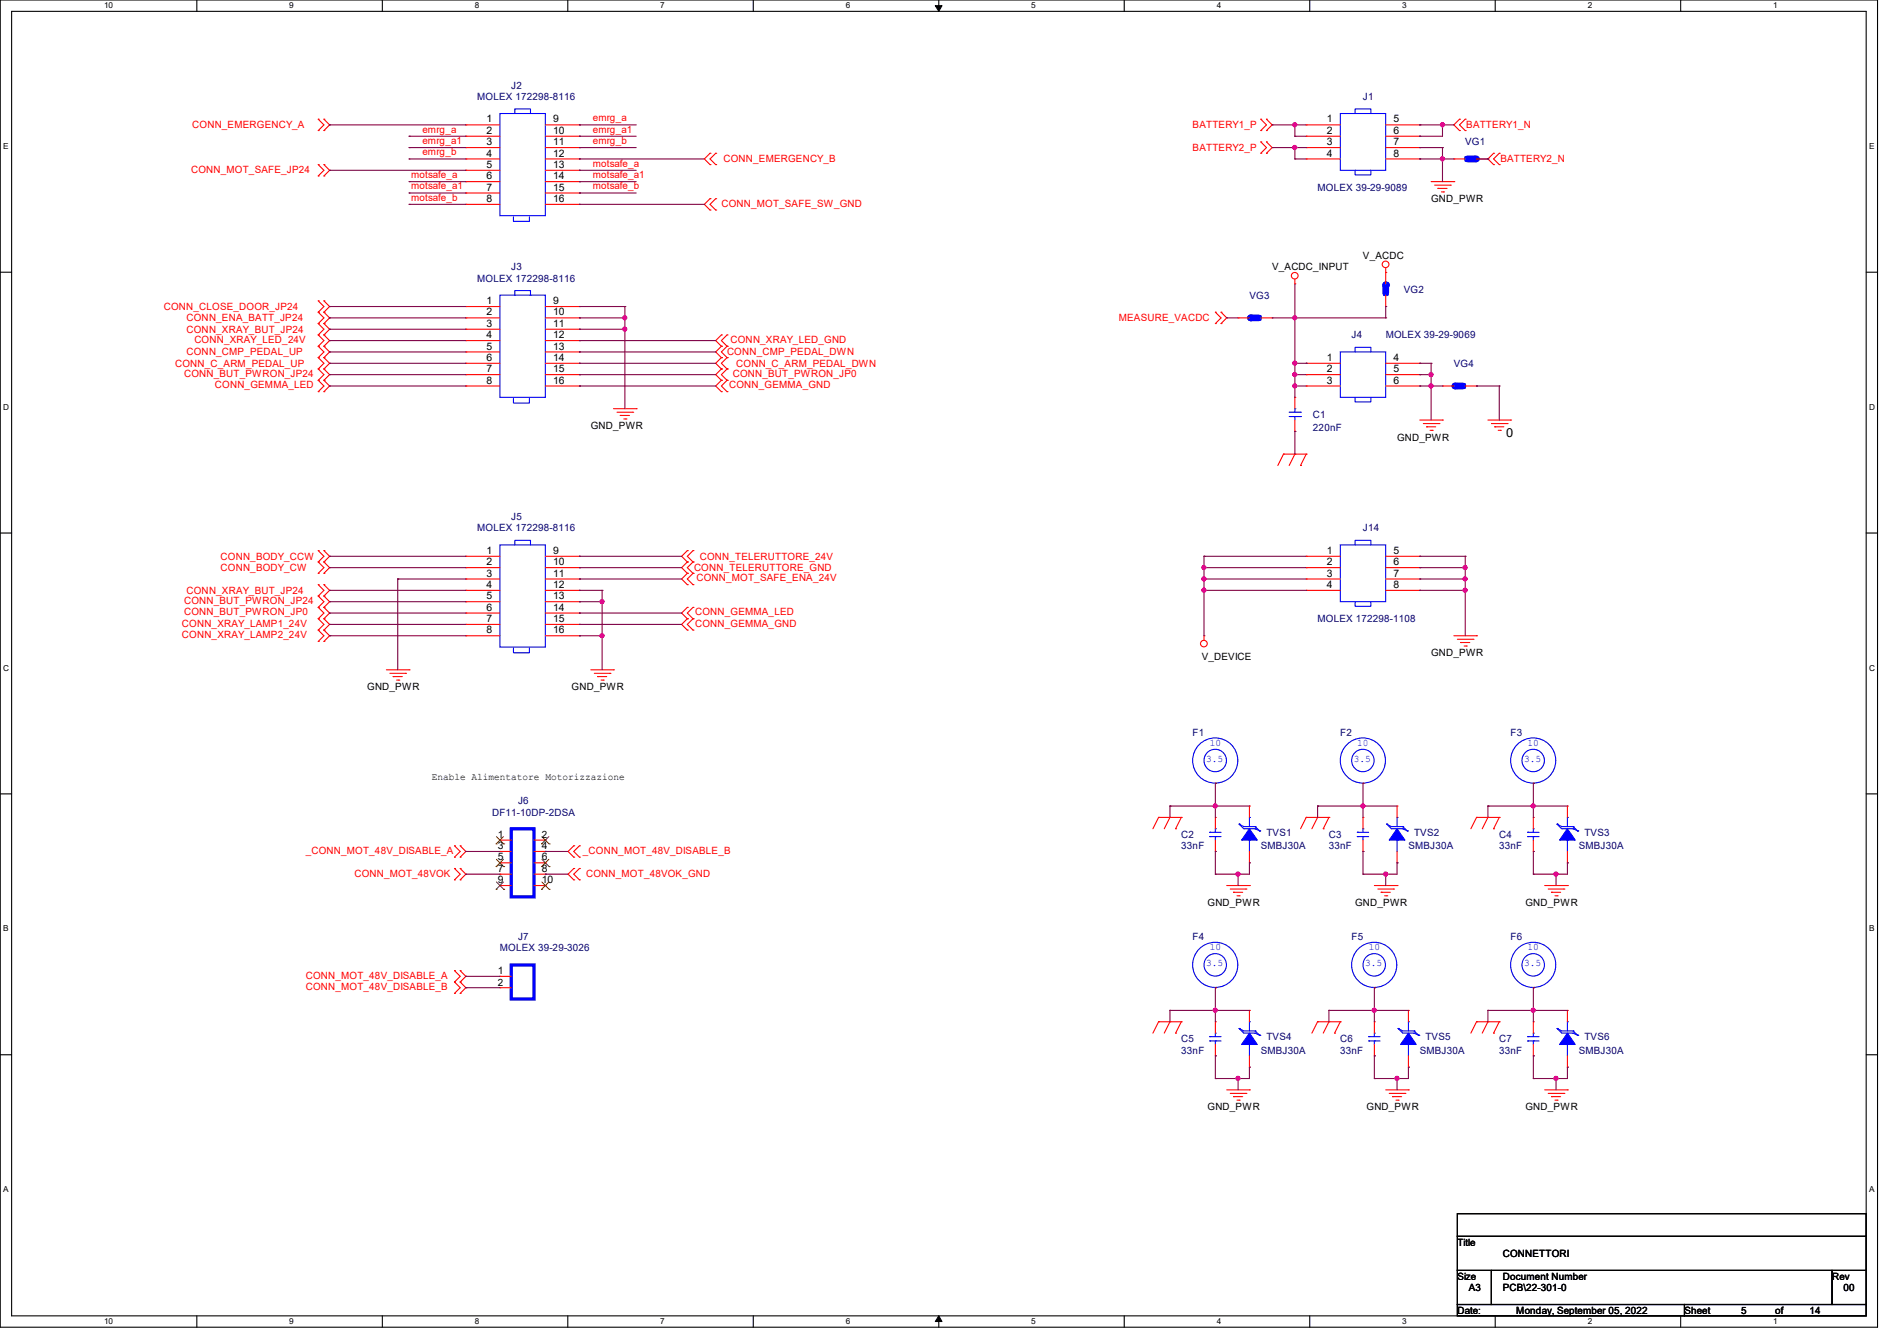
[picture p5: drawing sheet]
<svg xmlns="http://www.w3.org/2000/svg" width="297mm" height="210mm" viewBox="0 0 297 210" stroke-linecap="round" stroke-linejoin="round" font-family="sans-serif">
<path d="M0 0h294v207.9h-294zM1.8 1.8h290.4v204.3h-290.4z" fill="none" stroke="#000" stroke-width=".17"/>
<g fill="#fff">
<path d="M16.3 .2h1.4v1.4h-1.4z"/>
<path d="M16.3 206.2h1.4v1.4h-1.4z"/>
</g>
<path d="M30.8 0v1.8M30.8 206.1v1.8" fill="none" stroke="#000" stroke-width=".17"/>
<g fill="#fff">
<path d="M45.3 .2h.7v1.4h-.7z"/>
<path d="M45.3 206.2h.7v1.4h-.7z"/>
</g>
<path d="M59.9 0v1.8M59.9 206.1v1.8" fill="none" stroke="#000" stroke-width=".17"/>
<g fill="#fff">
<path d="M74.3 .2h.7v1.4h-.7z"/>
<path d="M74.3 206.2h.7v1.4h-.7z"/>
</g>
<path d="M88.9 0v1.8M88.9 206.1v1.8" fill="none" stroke="#000" stroke-width=".17"/>
<g fill="#fff">
<path d="M103.4 .2h.7v1.4h-.7z"/>
<path d="M103.4 206.2h.7v1.4h-.7z"/>
</g>
<path d="M117.9 0v1.8M117.9 206.1v1.8" fill="none" stroke="#000" stroke-width=".17"/>
<g fill="#fff">
<path d="M132.4 .2h.7v1.4h-.7z"/>
<path d="M132.4 206.2h.7v1.4h-.7z"/>
</g>
<path d="M147 0v1.8M147 206.1v1.8" fill="none" stroke="#000" stroke-width=".17"/>
<path d="M146.4 .9h1.1l-.5 .9zM147 206.1l.5 .9h-1.1z" fill="#000" stroke="#000" stroke-width=".16"/>
<g fill="#fff">
<path d="M161.5 .2h.6v1.4h-.6z"/>
<path d="M161.5 206.2h.6v1.4h-.6z"/>
</g>
<path d="M176 0v1.8M176 206.1v1.8" fill="none" stroke="#000" stroke-width=".17"/>
<g fill="#fff">
<path d="M190.5 .2h.7v1.4h-.7z"/>
<path d="M190.5 206.2h.7v1.4h-.7z"/>
</g>
<path d="M205.1 0v1.8M205.1 206.1v1.8" fill="none" stroke="#000" stroke-width=".17"/>
<g fill="#fff">
<path d="M219.5 .2h.7v1.4h-.7z"/>
<path d="M219.5 206.2h.7v1.4h-.7z"/>
</g>
<path d="M234.1 0v1.8M234.1 206.1v1.8" fill="none" stroke="#000" stroke-width=".17"/>
<g fill="#fff">
<path d="M248.6 .2h.7v1.4h-.7z"/>
<path d="M248.6 206.2h.7v1.4h-.7z"/>
</g>
<path d="M263.1 0v1.8M263.1 206.1v1.8" fill="none" stroke="#000" stroke-width=".17"/>
<g fill="#fff">
<path d="M277.6 .2h.7v1.4h-.7z"/>
<path d="M277.6 206.2h.7v1.4h-.7z"/>
<path d="M.5 22.2h.8v1.4h-.8z"/>
<path d="M292.7 22.2h.8v1.4h-.8z"/>
<path d="M.5 63h.9v1.4h-.9z"/>
<path d="M292.7 63h.8v1.4h-.8z"/>
</g>
<path d="M0 42.6h1.8M292.2 42.6h1.8" fill="none" stroke="#000" stroke-width=".17"/>
<g fill="#fff">
<path d="M.5 103.9h.9v1.4h-.9z"/>
<path d="M292.7 103.9h.8v1.4h-.8z"/>
</g>
<path d="M0 83.5h1.8M292.2 83.5h1.8" fill="none" stroke="#000" stroke-width=".17"/>
<g fill="#fff">
<path d="M.5 144.7h.8v1.4h-.8z"/>
<path d="M292.7 144.7h.8v1.4h-.8z"/>
</g>
<path d="M0 124.3h1.8M292.2 124.3h1.8" fill="none" stroke="#000" stroke-width=".17"/>
<g fill="#fff">
<path d="M.5 185.6h.8v1.4h-.8z"/>
<path d="M292.7 185.6h.8v1.4h-.8z"/>
</g>
<path d="M0 165.2h1.8M292.2 165.2h1.8M228.2 190.1h64v3.5h-64zM228.2 193.6h64v5.4h-64zM228.2 199h5.3v5.3h-5.3zM233.5 199h53.4v5.3h-53.4zM286.9 199h5.3v5.3h-5.3zM228.2 204.3h35.5v1.8h-35.5zM263.7 204.3h28.5v1.8h-28.5z" fill="none" stroke="#000" stroke-width=".17"/>
<g fill="none" stroke="#f00" stroke-width=".17">
<path d="M49.8 18.7h.1M49.8 18.7l.9 .9-.9 .8M50.7 18.7h.1M50.7 18.7l.9 .9-.9 .8M197.4 18.7h.1M197.4 18.7l.9 .9-.9 .8M198.3 18.7h.1M198.3 18.7l.9 .9-.9 .8M228.5 18.7h.1M228.5 18.7l-.9 .9 .9 .8M229.4 18.7h.1M229.4 18.7l-.9 .9 .9 .8"/>
<path d="M49.8 20.4h.1M49.8 25.8h.1M49.8 27.6h.1M49.8 25.8l.9 .9-.9 .9M50.7 20.4h.1M50.7 27.6h.1M50.7 25.8h.1M50.7 25.8l.9 .9-.9 .9M111.2 24h.1M111.2 25.8h.1M111.2 32.9h.1M111.2 31.1h.1"/>
<path d="M111.2 24l-.9 .9 .9 .9M111.2 31.1l-.9 .9 .9 .9M112.1 25.8h.1M112.1 24h.1M112.1 31.1h.1M112.1 32.9h.1M112.1 24l-.9 .9 .9 .9M112.1 31.1l-.9 .9 .9 .9M197.4 20.4h.1M197.4 24h.1M197.4 22.2h.1M197.4 22.2l.9 .9-.9 .9"/>
<path d="M198.3 20.4h.1M198.3 22.2h.1M198.3 24h.1M198.3 22.2l.9 .9-.9 .9M224.1 28.4h3.5M224.6 29h2.5M225.1 29.5h.1M225.1 29.5h1.5M225.7 30.1h.3M226 30.1h.1M227.1 29h.1M227.6 28.4h.1"/>
<path d="M228.5 20.4h.1M229.4 20.4h.1M233.8 24h.1M233.8 25.8h.1M233.8 24l-.8 .9 .8 .9M234.7 25.8h.1M234.7 24h.1M234.7 24l-.9 .9 .9 .9M49.8 52.5h.1M49.8 54.2h.1M49.8 48.9h.1M49.8 47.1h.1"/>
<path d="M49.8 50.7h.1M49.8 56h.1M49.8 57.8h.1M49.8 59.6h.1M49.8 52.5l.9 .8-.9 .9M49.8 47.1l.9 .9-.9 .9M49.8 48.9l.9 .9-.9 .9M49.8 50.7l.9 .9-.9 .9M49.8 54.2l.9 .9-.9 .9M49.8 56l.9 .9-.9 .9M49.8 57.8l.9 .9-.9 .9M49.8 59.6l.9 .9-.9 .8"/>
<path d="M50.7 54.2h.1M50.7 52.5h.1M50.7 47.1h.1M50.7 48.9h.1M50.7 50.7h.1M50.7 56h.1M50.7 57.8h.1M50.7 59.6h.1M50.7 52.5l.9 .8-.9 .9M50.7 47.1l.9 .9-.9 .9M50.7 48.9l.9 .9-.9 .9M50.7 50.7l.9 .9-.9 .9"/>
<path d="M50.7 54.2l.9 .9-.9 .9M50.7 56l.9 .9-.9 .9M50.7 57.8l.9 .9-.9 .9M50.7 59.6l.9 .9-.9 .8M72.9 48h.1M72.9 51.6h.1M72.9 55.1h.1M72.9 58.7h.1M72.9 49.8h.1M72.9 53.3h.1M72.9 56.9h.1M72.9 48h5.4"/>
<path d="M72.9 51.6h5.4M72.9 55.1h5.4M72.9 58.7h5.4M72.9 49.8h5.4M72.9 53.3h5.4M72.9 56.9h5.4M85.4 48h5.3M85.4 51.6h5.3M85.4 55.1h5.3M85.4 58.7h5.3M85.4 49.8h5.3M85.4 53.3h5.3"/>
<path d="M85.4 56.9h5.3M90.7 48h.1M90.7 51.6h.1M90.7 55.1h.1M90.7 58.7h.1M90.7 49.8h.1M90.7 53.3h.1M90.7 56.9h.1M112.9 54.2h.1M112.9 52.5h.1M112.9 56h.1M112.9 57.8h.1"/>
<path d="M112.9 59.6h.1M112.9 52.5l-.8 .8 .8 .9M112.9 54.2l-.8 .9 .8 .9M112.9 56l-.8 .9 .8 .9M112.9 57.8l-.8 .9 .8 .9M112.9 59.6l-.8 .9 .8 .8M113.8 52.5h.1M113.8 54.2h.1M113.8 56h.1M113.8 57.8h.1M113.8 59.6h.1M113.8 52.5l-.9 .8 .9 .9"/>
<path d="M113.8 54.2l-.9 .9 .9 .9M113.8 56l-.9 .9 .9 .9M113.8 57.8l-.9 .9 .9 .9M113.8 59.6l-.9 .9 .9 .8M190.3 50.7h.1M190.3 48.9h.1M190.3 48.9l.9 .9-.9 .9M191.2 48.9h.1M191.2 50.7h.1M191.2 48.9l.9 .9-.9 .9M202.7 44.4h.1M202.7 43.7v.7"/>
<path d="M217 42.7h.1M217 42v.7M49.8 61.3h.1M50.7 61.3h.1M72.9 60.5h.1M72.9 60.5h5.4M85.4 60.5h5.3M90.7 60.5h.1M96.1 64h3.5M96.6 64.6h2.5M97.1 65.1h.1M97.1 65.1h1.5"/>
<path d="M97.7 65.6h.3M98 65.6h.1M99.1 64.6h.1M99.6 64h.1M112.9 61.3h.1M113.8 61.3h.1M201 71.1h.1M201 71.1l-.9 1.8M201 71.1h3.5M202.7 71.1h.1M202.7 71.1l-.9 1.8M203.6 72.9h.1"/>
<path d="M204.5 71.1h.1M204.5 71.1l-.9 1.8M222.3 65.8h3.5M222.8 66.3h2.5M223.4 66.8h.1M223.4 66.8h1.4M223.9 67.4h.3M224.2 67.4h.1M225.3 66.3h.1M225.8 65.8h.1M233 65.8h3.5M233.5 66.3h2.5"/>
<path d="M234 66.8h.1M234 66.8h1.5M234.6 67.4h.3M234.9 67.4h.1M236 66.3h.1M236.5 65.8h.1M49.8 96.9h.1M49.8 98.7h.1M49.8 93.3h.1M49.8 91.6h.1M49.8 95.1h.1M49.8 88h.1"/>
<path d="M49.8 86.2h.1M49.8 89.8h.1M49.8 96.9l.9 .9-.9 .9M49.8 98.7l.9 .9-.9 .9M49.8 91.6l.9 .9-.9 .8M49.8 93.3l.9 .9-.9 .9M49.8 86.2l.9 .9-.9 .9M49.8 88l.9 .9-.9 .9M49.8 95.1l.9 .9-.9 .9M50.7 98.7h.1M50.7 96.9h.1M50.7 91.6h.1"/>
<path d="M50.7 93.3h.1M50.7 95.1h.1M50.7 86.2h.1M50.7 88h.1M50.7 89.8h.1M50.7 96.9l.9 .9-.9 .9M50.7 98.7l.9 .9-.9 .9M50.7 91.6l.9 .9-.9 .8M50.7 93.3l.9 .9-.9 .9M50.7 86.2l.9 .9-.9 .9M50.7 88l.9 .9-.9 .9M50.7 95.1l.9 .9-.9 .9"/>
<path d="M72.9 87.1h.1M72.9 90.7h.1M72.9 94.2h.1M72.9 97.8h.1M72.9 88.9h.1M72.9 92.5h.1M72.9 96h.1M72.9 99.6h.1M72.9 99.6h5.4M72.9 87.1h5.4M72.9 90.7h5.4M72.9 94.2h5.4"/>
<path d="M72.9 97.8h5.4M72.9 88.9h5.4M72.9 92.5h5.4M72.9 96h5.4M85.4 99.6h5.3M85.4 87.1h5.3M85.4 90.7h5.3M85.4 94.2h5.3M85.4 97.8h5.3M85.4 88.9h5.3M85.4 92.5h5.3M85.4 96h5.3"/>
<path d="M90.7 87.1h.1M90.7 90.7h.1M90.7 94.2h.1M90.7 97.8h.1M90.7 88.9h.1M90.7 92.5h.1M90.7 96h.1M90.7 99.6h.1M107.6 86.2h.1M107.6 88h.1M107.6 89.8h.1M107.6 96.9h.1"/>
<path d="M107.6 95.1h.1M107.6 98.7h.1M107.6 91.6h.1M107.6 86.2l-.9 .9 .9 .9M107.6 88l-.9 .9 .9 .9M107.6 95.1l-.9 .9 .9 .9M107.6 96.9l-.9 .9 .9 .9M107.6 89.8l-.9 .9 .9 .9M108.5 88h.1M108.5 86.2h.1M108.5 89.8h.1M108.5 95.1h.1"/>
<path d="M108.5 96.9h.1M108.5 98.7h.1M108.5 91.6h.1M108.5 86.2l-.9 .9 .9 .9M108.5 88l-.9 .9 .9 .9M108.5 95.1l-.9 .9 .9 .9M108.5 96.9l-.9 .9 .9 .9M108.5 89.8l-.9 .9 .9 .9M188.5 99.6h.1M188.5 99.6v.7M227.6 99.6h3.6M231.2 99.6h.1"/>
<path d="M49.8 100.5h.1M50.7 100.5h.1M60.5 104.9h3.6M61 105.5h2.5M61.6 106h.1M61.6 106h1.4M62.1 106.5h.3M62.4 106.5h.1M63.5 105.5h.1M64.1 104.9h.1M92.5 104.9h3.6M93 105.5h2.5"/>
<path d="M93.6 106h.1M93.6 106h1.4M94.1 106.5h.3M94.4 106.5h.1M95.5 105.5h.1M96.1 104.9h.1M228.2 100.1h2.4M228.7 100.6h.1M228.7 100.6h1.4M229.2 101.2h.4M229.6 101.2h.1M230.6 100.1h.1"/>
<path d="M71.2 132.5h.1M71.2 134.2h.1M71.2 136h.1M71.2 137.8h.1M71.2 132.5l.9 .8-.9 .9M71.2 136l.9 .9-.9 .9M72.1 134.2h.1M72.1 132.5h.1M72.1 137.8h.1M72.1 136h.1M72.1 132.5l.8 .8-.8 .9M72.1 136l.8 .9-.8 .9"/>
<path d="M78.3 131.6h.1M78.3 133.3h.1M78.3 135.1h.1M78.3 136.9h.1M78.3 138.7h.1M78.3 138.7h1.8M78.3 131.6h1.8M78.3 133.3h1.8M78.3 135.1h1.8M78.3 136.9h1.8M83.6 138.7h1.8M83.6 131.6h1.8"/>
<path d="M83.6 133.3h1.8M83.6 135.1h1.8M83.6 136.9h1.8M85.4 131.6h.1M85.4 133.3h.1M85.4 135.1h.1M85.4 136.9h.1M85.4 138.7h.1M89.8 134.2h.1M89.8 132.5h.1M89.8 137.8h.1M89.8 136h.1"/>
<path d="M89.8 132.5l-.9 .8 .9 .9M89.8 136l-.9 .9 .9 .9M90.7 132.5h.1M90.7 134.2h.1M90.7 136h.1M90.7 137.8h.1M90.7 132.5l-.9 .8 .9 .9M90.7 136l-.9 .9 .9 .9M181.4 128h.1M181.4 128l-.9 1.8M181.4 128h3.6M183.2 128h.1"/>
<path d="M183.2 128l-.9 1.8M184.1 129.8h.1M185 128h.1M185 128l-.9 1.8M192.1 138.7h3.5M192.6 139.2h2.5M193.1 139.7h.1M193.1 139.7h1.5M195.1 139.2h.1M195.6 138.7h.1M204.5 128h.1M204.5 128h3.6"/>
<path d="M204.5 128l-.9 1.8M206.3 128h.1M206.3 128l-.9 1.8M207.2 129.8h.1M208.1 128h.1M208.1 128l-.9 1.8M213.4 122.7h.1M213.4 133.3h.1M213.4 128h.1M213.4 128v1.8M213.4 131.6v1.7M215.2 138.7h3.5"/>
<path d="M215.7 139.2h2.5M216.2 139.7h.1M216.2 139.7h1.5M218.2 139.2h.1M218.7 138.7h.1M231.2 128h.1M231.2 128h3.5M231.2 128l-.9 1.8M233 128h.1M233 128l-.9 1.8M233.8 129.8h.1M234.7 128h.1"/>
<path d="M234.7 128l-.9 1.8M240.1 133.3h.1M240.1 128h.1M240.1 128v1.8M240.1 131.6v1.7M241.9 138.7h3.5M242.4 139.2h2.5M242.9 139.7h.1M242.9 139.7h1.4M244.9 139.2h.1M245.4 138.7h.1M71.2 152h.1"/>
<path d="M71.2 153.8h.1M71.2 155.6h.1M71.2 153.8l.9 .9-.9 .9M71.2 152l.9 .9-.9 .9M72.1 153.8h.1M72.1 152h.1M72.1 155.6h.1M72.1 152l.8 .9-.8 .9M72.1 153.8l.8 .9-.8 .9M78.3 152.9h.1M78.3 154.7h.1M78.3 152.9h1.8"/>
<path d="M78.3 154.7h1.8M193.7 140.3h.3M194 140.3h.1M216.8 140.3h.3M217.1 140.3h.1M243.5 140.3h.3M243.8 140.3h.1M181.4 160h.1M181.4 160l-.9 1.8M181.4 160h3.6M183.2 160h.1M183.2 160l-.9 1.8"/>
<path d="M184.1 161.8h.1M185 160h.1M185 160l-.9 1.8M192.1 170.7h3.5M192.6 171.2h2.5M193.1 171.7h.1M193.1 171.7h1.5M193.7 172.3h.3M194 172.3h.1M195.1 171.2h.1M195.6 170.7h.1M206.3 160h.1"/>
<path d="M206.3 160h3.5M206.3 160l-.9 1.8M208.1 160h.1M208.1 160l-.9 1.8M209 161.8h.1M209.8 160h.1M209.8 160l-.8 1.8M217 170.7h3.5M217.5 171.2h2.5M218 171.7h.1M218 171.7h1.5M218.6 172.3h.3"/>
<path d="M218.9 172.3h.1M220 171.2h.1M220.5 170.7h.1M231.2 160h.1M231.2 160h3.5M231.2 160l-.9 1.8M233 160h.1M233 160l-.9 1.8M233.8 161.8h.1M234.7 160h.1M234.7 160l-.9 1.8M241.9 170.7h3.5"/>
<path d="M242.4 171.2h2.5M242.9 171.7h.1M242.9 171.7h1.4M243.5 172.3h.3M243.8 172.3h.1M244.9 171.2h.1M245.4 170.7h.1"/>
<circle cx="202.7" cy="43.2" r=".52"/>
<circle cx="216.9" cy="41.4" r=".52"/>
<circle cx="188.5" cy="100.8" r=".52"/>
</g>
<path d="M80.1 129.8h3.5v10.7h-3.5zM80.1 151.1h3.5v5.4h-3.5z" fill="none" stroke="#00f" stroke-width=".51"/>
<g fill="none" stroke="#00f" stroke-width=".17">
<path d="M78.3 46.2h7.1v16h-7.1zM80.6 46.2v-.7h2.5v.7M80.4 62.4v.7h2.5v-.7M78.3 85.3h7.1v16h-7.1zM80.6 85.3v-.7h2.5v.7M80.4 101.5v.7h2.5v-.7M212.5 131h.1M212.5 130.3h.1M212.5 131h1.8M212.5 130.3h1.8M213.4 129.8h.1M213.4 131h.1"/>
<path d="M213.4 129.8v.5M213.4 131v.6M239.2 131h.1M239.2 130.3h.1M239.2 131h1.8M239.2 130.3h1.8M240.1 129.8h.1M240.1 131h.1M240.1 129.8v.5M240.1 131v.6"/>
<circle cx="213.4" cy="119.1" r="3.5"/>
<circle cx="213.4" cy="119.1" r="1.76"/>
</g>
<g fill="none" stroke="#804000" stroke-width=".16">
<path d="M77.7 132.2h.1M77.7 135.7h.1M77.7 139.3h.1M77.7 131l1.2 1.2M77.7 134.6l1.2 1.1M77.7 138.1l1.2 1.2M78.8 131l-1.1 1.2M78.8 138.1l-1.1 1.2M78.8 134.6l-1.1 1.1M78.9 132.2h.1M78.9 135.7h.1M78.9 139.3h.1"/>
<path d="M84.8 132.2h.1M84.8 135.7h.1M84.8 139.3h.1M84.8 138.1l1.2 1.2M84.8 131l1.2 1.2M84.8 134.6l1.2 1.1M85.9 131l-1.1 1.2M85.9 134.6l-1.1 1.1M85.9 138.1l-1.1 1.2M86 132.2h.1M86 135.7h.1M86 139.3h.1"/>
</g>
<g fill="#00f" stroke="#00f" stroke-width=".17">
<path d="M216.6 45.7h.7v.5h-.7z" fill-rule="evenodd"/>
<path d="M216.6 44.4h.7v.6h-.7z" fill-rule="evenodd"/>
</g>
<path d="M217 45.9v-1.3" fill="none" stroke="#00f" stroke-width="1.1" stroke-dasharray="2.1 2.1"/>
<circle cx="217" cy="44.6" r=".53" fill="#00f" stroke-dasharray="2.1 2.1"/>
<path d="M217 48h.1M217 42.7h.1M217 42.7v1.7M217 46.2v1.8M195.6 126.2h.1M195.6 135.1h.1M195.6 126.2v1.8M195.6 133.3v1.8M215.2 154.7h.1" fill="none" stroke="#f00" stroke-width=".17"/>
<g fill="none" stroke="#00f" stroke-width=".17">
<path d="M194 129.1h.1M194 129.1l.7 .7h1.8M194 129.1l.7 .4h1.8M195.6 128h.1M195.6 131.6h.1M195.6 128v1.5M195.6 131.6v1.7M196.5 129.8h.1M196.5 129.5h.1M196.5 129.5l.7 .6M196.5 129.8l.7 .3M197.2 130.1h.1"/>
<circle cx="215.2" cy="151.1" r="3.5"/>
<circle cx="215.2" cy="151.1" r="1.76"/>
</g>
<g fill="#00f" stroke="#00f" stroke-width=".17">
<path d="M195.6 129.8l1.2 1.8h-2.4z" fill-rule="evenodd"/>
<path d="M228.9 60.1h.5v.7h-.5z" fill-rule="evenodd"/>
<path d="M227.6 60.1h.6v.7h-.6z" fill-rule="evenodd"/>
</g>
<path d="M229.1 60.5h-1.3" fill="none" stroke="#00f" stroke-width="1.1" stroke-dasharray="2.1 2.1"/>
<circle cx="227.8" cy="60.5" r=".53" fill="#00f" stroke-dasharray="2.1 2.1"/>
<g fill="none" stroke="#f00" stroke-width=".17">
<path d="M204.5 19.6h.1M204.5 19.6h5.3M217 19.6h5.3M222.3 19.6h.1M204.5 23.1h.1M204.5 21.3h.1M204.5 24.9h.1M204.5 23.1h5.3M204.5 21.3h5.3M204.5 24.9h5.3M217 23.1h5.3M217 21.3h5.3"/>
<path d="M217 24.9h5.3M222.3 23.1h.1M222.3 21.3h.1M222.3 24.9h.1M204.5 56.9h.1M204.5 58.7h.1M204.5 56.9h5.3M204.5 58.7h5.3M217 56.9h5.3M217 58.7h5.3M222.3 58.7h.1M222.3 56.9h.1"/>
<path d="M204.5 60.5h.1M204.5 60.5h5.3M217 60.5h5.3M222.3 60.5h.1M225.8 60.5h.1M225.8 60.5h1.8M229.4 60.5h1.8M231.2 60.5h.1M190.3 154.7h.1M220.5 158.2h.1M220.5 158.2v1.8M220.5 167.1h.1"/>
<path d="M220.5 165.4v1.7"/>
</g>
<g fill="none" stroke="#00f" stroke-width=".17">
<path d="M209.8 17.8h7.2v8.9h-7.2zM212.2 17.8v-.7h2.4v.7M212.2 26.7v.7h2.4v-.7M209.8 55.1h7.2v7.1h-7.2zM212.2 55.1v-.7h2.4v.7M212.2 62.2v.7h2.4v-.7M218.9 161.1h.1M218.9 161.1l.7 .7h1.8M218.9 161.1l.7 .4h1.8M220.5 160h.1M220.5 163.6h.1M220.5 160v1.5"/>
<path d="M220.5 163.6v1.8M221.4 161.8h.1M221.4 161.5h.1M221.4 161.5l.7 .6M221.4 161.8l.7 .3M222.1 162.1h.1"/>
<circle cx="190.3" cy="151.1" r="3.5"/>
<circle cx="190.3" cy="151.1" r="1.76"/>
</g>
<g fill="#00f" stroke="#00f" stroke-width=".17">
<path d="M220.5 161.8l1.2 1.8h-2.4z" fill-rule="evenodd"/>
<path d="M229.4 24.6h.6v.6h-.6z" fill-rule="evenodd"/>
<path d="M230.6 24.6h.6v.6h-.6z" fill-rule="evenodd"/>
</g>
<path d="M229.7 24.9h1.3" fill="none" stroke="#00f" stroke-width="1.1" stroke-dasharray="2.1 2.1"/>
<circle cx="231" cy="24.9" r=".53" fill="#00f" stroke-dasharray="2.1 2.1"/>
<g fill="none" stroke="#f00" stroke-width=".17">
<path d="M227.6 24.9h.1M227.6 24.9h1.8M231.2 24.9h1.8M233 24.9h.1M204.5 87.1h.1M204.5 90.7h.1M204.5 88.9h.1M204.5 92.5h.1M204.5 87.1h5.3M204.5 90.7h5.3M204.5 88.9h5.3M204.5 92.5h5.3"/>
<path d="M217 87.1h5.3M217 90.7h5.3M217 88.9h5.3M217 92.5h5.3M222.3 87.1h.1M222.3 90.7h.1M222.3 88.9h.1M222.3 92.5h.1M190.3 122.7h.1M240.1 122.7h.1M195.6 158.2h.1M195.6 158.2v1.8"/>
<path d="M240.1 154.7h.1M245.4 158.2h.1M245.4 158.2v1.8M195.6 167.1h.1M195.6 165.4v1.7M215.2 165.4h.1M215.2 160h.1M215.2 160v1.8M215.2 163.6v1.8M245.4 167.1h.1M245.4 165.4v1.7"/>
</g>
<g fill="none" stroke="#00f" stroke-width=".17">
<path d="M209.8 85.3h7.2v8.9h-7.2zM212.2 85.3v-.7h2.4v.7M212.2 94.2v.8h2.4v-.8M194 161.1h.1M194 161.1l.7 .7h1.8M194 161.1l.7 .4h1.8M195.6 160h.1M195.6 163.6h.1M195.6 160v1.5M195.6 163.6v1.8M196.5 161.8h.1M196.5 161.5h.1"/>
<path d="M196.5 161.5l.7 .6M196.5 161.8l.7 .3M197.2 162.1h.1M214.3 163h.1M214.3 162.3h.1M214.3 163h1.8M214.3 162.3h1.8M215.2 161.8h.1M215.2 163h.1M215.2 161.8v.5M215.2 163v.6M243.8 161.1h.1"/>
<path d="M243.8 161.1l.7 .7h1.8M243.8 161.1l.7 .4h1.8M245.4 160h.1M245.4 163.6h.1M245.4 160v1.5M245.4 163.6v1.8M246.3 161.8h.1M246.3 161.5h.1M246.3 161.5l.7 .6M246.3 161.8l.7 .3M247 162.1h.1"/>
<circle cx="190.3" cy="119.1" r="3.5"/>
<circle cx="190.3" cy="119.1" r="1.76"/>
<circle cx="240.1" cy="119.1" r="3.5"/>
<circle cx="240.1" cy="119.1" r="1.76"/>
<circle cx="240.1" cy="151.1" r="3.5"/>
<circle cx="240.1" cy="151.1" r="1.76"/>
</g>
<g fill="#00f" stroke="#00f" stroke-width=".17">
<path d="M245.4 161.8l1.2 1.8h-2.4z" fill-rule="evenodd"/>
<path d="M195.6 161.8l1.2 1.8h-2.4z" fill-rule="evenodd"/>
<path d="M196.8 49.4h.6v.7h-.6z" fill-rule="evenodd"/>
<path d="M195.6 49.4h.6v.7h-.6z" fill-rule="evenodd"/>
</g>
<path d="M197.1 49.8h-1.3" fill="none" stroke="#00f" stroke-width="1.1" stroke-dasharray="2.1 2.1"/>
<circle cx="195.8" cy="49.8" r=".53" fill="#00f" stroke-dasharray="2.1 2.1"/>
<g fill="none" stroke="#f00" stroke-width=".17">
<path d="M72.9 19.6h.1M72.9 19.6h5.4M85.4 19.6h5.3M90.7 19.6h.1M72.9 23.1h.1M72.9 26.7h.1M72.9 30.2h.1M72.9 21.3h.1M72.9 24.9h.1M72.9 28.4h.1M72.9 32h.1M72.9 23.1h5.4"/>
<path d="M72.9 26.7h5.4M72.9 30.2h5.4M72.9 21.3h5.4M72.9 24.9h5.4M72.9 28.4h5.4M72.9 32h5.4M85.4 23.1h5.3M85.4 26.7h5.3M85.4 30.2h5.3M85.4 21.3h5.3M85.4 24.9h5.3M85.4 28.4h5.3"/>
<path d="M85.4 32h5.3M90.7 23.1h.1M90.7 26.7h.1M90.7 30.2h.1M90.7 21.3h.1M90.7 24.9h.1M90.7 28.4h.1M90.7 32h.1M193.8 49.8h.1M193.8 49.8h1.8M197.4 49.8h1.8M199.2 49.8h.1"/>
<path d="M202.7 67.6h.1M202.7 62.2h.1M202.7 62.2v1.8M202.7 65.8v1.8M190.3 133.3h.1M190.3 128h.1M190.3 128v1.8M190.3 131.6v1.7M218.7 126.2h.1M218.7 135.1h.1M218.7 126.2v1.8M218.7 133.3v1.8"/>
<path d="M245.4 126.2h.1M245.4 135.1h.1M245.4 126.2v1.8M245.4 133.3v1.8M190.3 165.4h.1M190.3 160h.1M190.3 160v1.8M190.3 163.6v1.8M240.1 165.4h.1M240.1 160h.1M240.1 160v1.8M240.1 163.6v1.8"/>
</g>
<g fill="none" stroke="#00f" stroke-width=".17">
<path d="M78.3 17.8h7.1v16h-7.1zM80.6 17.8v-.7h2.5v.7M80.4 34v.7h2.5v-.7M201.8 65.2h1.8M201.8 64.6h1.8M202.7 64h.1M202.7 65.2h.1M202.7 64v.6M202.7 65.2v.6M203.6 65.2h.1M203.6 64.6h.1M189.4 131h.1"/>
<path d="M189.4 130.3h.1M189.4 131h1.8M189.4 130.3h1.8M190.3 129.8h.1M190.3 131h.1M190.3 129.8v.5M190.3 131v.6M217.1 129.1h.1M217.1 129.1l.7 .7h1.8M217.1 129.1l.7 .4h1.8M218.7 128h.1M218.7 131.6h.1"/>
<path d="M218.7 128v1.5M218.7 131.6v1.7M219.6 129.8h.1M219.6 129.5h.1M219.6 129.5l.7 .6M219.6 129.8l.7 .3M220.3 130.1h.1M243.8 129.1h.1M243.8 129.1l.7 .7h1.8M243.8 129.1l.7 .4h1.8M245.4 128h.1M245.4 131.6h.1"/>
<path d="M245.4 128v1.5M245.4 131.6v1.7M246.3 129.8h.1M246.3 129.5h.1M246.3 129.5l.7 .6M246.3 129.8l.7 .3M247 130.1h.1M189.4 163h.1M189.4 162.3h.1M189.4 163h1.8M189.4 162.3h1.8M190.3 161.8h.1"/>
<path d="M190.3 163h.1M190.3 161.8v.5M190.3 163v.6M239.2 163h.1M239.2 162.3h.1M239.2 163h1.8M239.2 162.3h1.8M240.1 161.8h.1M240.1 163h.1M240.1 161.8v.5M240.1 163v.6"/>
</g>
<g fill="#00f" stroke="#00f" stroke-width=".17">
<path d="M245.4 129.8l1.2 1.8h-2.4z" fill-rule="evenodd"/>
<path d="M218.7 129.8l1.3 1.8h-2.5z" fill-rule="evenodd"/>
</g>
<g fill="none" stroke="#800040" stroke-width=".17">
<path d="M51.6 19.6h.1M51.6 19.6h21.3M90.7 19.6h.1M90.7 19.6h8.9M199.2 19.6h.1M199.2 19.6h5.3M202.7 19.6h.1M202.7 19.6v1.7M222.3 19.6h.1M222.3 19.6h5.3M225.8 19.6h.1M225.8 19.6v1.7h-3.5"/>
<path d="M51.6 26.7h.1M51.6 26.7h21.3M64.1 21.3h.1M64.1 24.9h.1M64.1 28.4h.1M64.1 32h.1M64.1 30.2h.1M64.1 23.1h.1M64.1 21.3h8.8M64.1 23.1h8.8M64.1 24.9h8.8M64.1 28.4h8.8"/>
<path d="M64.1 30.2h8.8M64.1 32h8.8M90.7 24.9h.1M90.7 23.1h.1M90.7 26.7h.1M90.7 30.2h.1M90.7 32h.1M90.7 28.4h.1M90.7 21.3h.1M90.7 21.3h8.9M90.7 23.1h8.9M90.7 24.9h19.6"/>
<path d="M90.7 26.7h8.9M90.7 28.4h8.9M90.7 30.2h8.9M90.7 32h19.6M199.2 23.1h.1M199.2 23.1h5.3M202.7 21.3h.1M202.7 24.9h.1M202.7 23.1h.1M202.7 21.3h1.8M202.7 23.1v1.8M202.7 24.9h1.8"/>
<path d="M222.3 21.3h.1M222.3 23.1h.1M222.3 24.9h.1M222.3 23.1h3.5M222.3 24.9h5.3M225.8 23.1h.1M225.8 24.9h.1M225.8 23.1v5.3M231.2 24.9h1.8M233 24.9h.1M51.6 48h.1M51.6 49.8h.1"/>
<path d="M51.6 51.6h.1M51.6 55.1h.1M51.6 56.9h.1M51.6 53.3h.1M51.6 58.7h.1M51.6 49.8h21.3M51.6 58.7h21.3M51.6 56.9h21.3M51.6 48h21.3M51.6 51.6h21.3M51.6 55.1h21.3M51.6 53.3h21.3"/>
<path d="M90.7 48h.1M90.7 49.8h.1M90.7 51.6h.1M90.7 55.1h.1M90.7 56.9h.1M90.7 53.3h.1M90.7 58.7h.1M90.7 49.8h7.1M90.7 58.7h21.4M90.7 56.9h21.4M90.7 48h7.1M90.7 51.6h7.1"/>
<path d="M90.7 55.1h21.4M90.7 53.3h21.4M97.8 51.6h.1M97.8 48h.1M97.8 49.8h.1M97.8 48v16M192.1 49.8h.1M192.1 49.8h1.7M199.2 49.8h17.8M202.7 49.8h.1M202.7 58.7h.1M202.7 56.9h.1"/>
<path d="M202.7 44.4v17.8M202.7 58.7h1.8M202.7 56.9h1.8M204.5 56.9h.1M217 48h.1M217 49.8h.1M217 48v1.8M222.3 56.9h.1M222.3 58.7h.1M222.3 58.7h1.8M222.3 56.9h1.8M224.1 56.9h.1"/>
<path d="M224.1 58.7h.1M224.1 56.9v8.9M51.6 60.5h.1M51.6 60.5h21.3M90.7 60.5h.1M90.7 60.5h21.4M202.7 60.5h.1M202.7 67.6h.1M202.7 67.6v3.5M202.7 60.5h1.8M222.3 60.5h.1M222.3 60.5h3.5"/>
<path d="M224.1 60.5h.1M231.2 60.5h.1M231.2 60.5h3.5M234.7 60.5h.1M234.7 60.5v5.3M51.6 99.6h.1M51.6 97.8h.1M51.6 88.9h.1M51.6 92.5h.1M51.6 94.2h.1M51.6 87.1h.1M51.6 96h.1"/>
<path d="M51.6 99.6h21.3M51.6 97.8h21.3M51.6 88.9h21.3M51.6 92.5h21.3M51.6 94.2h21.3M51.6 87.1h21.3M51.6 96h21.3M62.3 90.7h.1M62.3 90.7h10.6M62.3 90.7v14.2M90.7 99.6h.1M90.7 92.5h.1"/>
<path d="M90.7 96h.1M90.7 97.8h.1M90.7 87.1h.1M90.7 88.9h.1M90.7 90.7h.1M90.7 94.2h.1M90.7 99.6h3.6M90.7 97.8h16M90.7 88.9h16M90.7 90.7h16M90.7 92.5h3.6M90.7 94.2h3.6"/>
<path d="M90.7 87.1h16M90.7 96h16M94.3 99.6h.1M94.3 94.2h.1M94.3 92.5h.1M94.3 92.5v12.4M188.5 87.1h.1M188.5 88.9h.1M188.5 90.7h.1M188.5 92.5h.1M188.5 88.9h16M188.5 90.7h16"/>
<path d="M188.5 92.5h16M188.5 87.1h16M188.5 87.1v12.5M222.3 87.1h.1M222.3 88.9h.1M222.3 90.7h.1M222.3 92.5h.1M222.3 88.9h7.1M222.3 90.7h7.1M222.3 92.5h7.1M222.3 87.1h7.1M229.4 87.1h.1"/>
<path d="M229.4 88.9h.1M229.4 90.7h.1M229.4 92.5h.1M229.4 87.1v12.5M72.9 133.3h.1M72.9 136.9h.1M72.9 133.3h5.4M72.9 136.9h5.4M85.4 133.3h.1M85.4 136.9h.1M85.4 133.3h3.5M85.4 136.9h3.5"/>
<path d="M183.2 126.2h.1M183.2 126.2h12.4M183.2 126.2v1.8M190.3 122.7h.1M190.3 126.2h.1M190.3 133.3h.1M190.3 136.9h.1M190.3 122.7v5.3M190.3 133.3v3.6M193.8 136.9h.1M193.8 136.9v1.8M195.6 135.1h.1"/>
<path d="M195.6 135.1v1.8h-5.3M206.3 126.2h.1M206.3 126.2h12.4M206.3 126.2v1.8M213.4 122.7h.1M213.4 126.2h.1M213.4 133.3h.1M213.4 136.9h.1M213.4 122.7v5.3M213.4 133.3v3.6M217 136.9h.1M217 136.9v1.8"/>
<path d="M218.7 135.1h.1M218.7 135.1v1.8h-5.3M233 126.2h.1M233 126.2h12.4M233 126.2v1.8M240.1 122.7h.1M240.1 126.2h.1M240.1 133.3h.1M240.1 136.9h.1M240.1 122.7v5.3M240.1 133.3v3.6M243.6 136.9h.1"/>
<path d="M243.6 136.9v1.8M245.4 135.1h.1M245.4 135.1v1.8h-5.3M72.9 152.9h.1M72.9 154.7h.1M72.9 152.9h5.4M72.9 154.7h5.4M183.2 158.2h.1M183.2 158.2v1.8M183.2 158.2h12.4M190.3 154.7h.1M190.3 158.2h.1"/>
<path d="M190.3 154.7v5.3M208.1 158.2h.1M208.1 158.2h12.4M208.1 158.2v1.8M215.2 154.7h.1M215.2 158.2h.1M215.2 154.7v5.3M233 158.2h.1M233 158.2v1.8M233 158.2h12.4M240.1 154.7h.1M240.1 158.2h.1"/>
<path d="M240.1 154.7v5.3M190.3 165.4h.1M190.3 168.9h.1M190.3 165.4v3.5M193.8 168.9h.1M193.8 168.9v1.8M195.6 167.1h.1M195.6 167.1v1.8h-5.3M215.2 165.4h.1M215.2 168.9h.1M215.2 165.4v3.5M218.7 168.9h.1"/>
<path d="M218.7 168.9v1.8M220.5 167.1h.1M220.5 167.1v1.8h-5.3M240.1 165.4h.1M240.1 168.9h.1M240.1 165.4v3.5M243.6 168.9h.1M243.6 168.9v1.8M245.4 167.1h.1M245.4 167.1v1.8h-5.3"/>
</g>
<g fill="#f0f" stroke="#f0f" stroke-width=".17">
<circle cx="202.7" cy="19.5" r=".32"/>
<circle cx="225.8" cy="19.5" r=".32"/>
<circle cx="202.7" cy="23.1" r=".32"/>
<circle cx="225.8" cy="24.9" r=".32"/>
<circle cx="202.7" cy="56.9" r=".32"/>
<circle cx="202.7" cy="49.8" r=".32"/>
<circle cx="202.7" cy="58.7" r=".32"/>
<circle cx="202.7" cy="60.4" r=".32"/>
<circle cx="224" cy="58.7" r=".32"/>
<circle cx="224" cy="60.4" r=".32"/>
<circle cx="190.3" cy="158.2" r=".32"/>
<circle cx="215.2" cy="158.2" r=".32"/>
<circle cx="240.1" cy="158.2" r=".32"/>
<circle cx="94.3" cy="99.5" r=".32"/>
<circle cx="97.8" cy="51.5" r=".32"/>
<circle cx="97.8" cy="49.8" r=".32"/>
<circle cx="190.3" cy="126.2" r=".32"/>
<circle cx="193.8" cy="136.9" r=".32"/>
<circle cx="213.4" cy="126.2" r=".32"/>
<circle cx="216.9" cy="136.9" r=".32"/>
<circle cx="240.1" cy="126.2" r=".32"/>
<circle cx="243.6" cy="136.9" r=".32"/>
<circle cx="193.8" cy="168.9" r=".32"/>
<circle cx="218.7" cy="168.9" r=".32"/>
<circle cx="243.6" cy="168.9" r=".32"/>
<circle cx="94.3" cy="94.2" r=".32"/>
<circle cx="188.5" cy="88.9" r=".32"/>
<circle cx="188.5" cy="90.7" r=".32"/>
<circle cx="188.5" cy="92.4" r=".32"/>
<circle cx="229.4" cy="90.7" r=".32"/>
<circle cx="229.4" cy="88.9" r=".32"/>
<circle cx="229.4" cy="92.4" r=".32"/>
</g>
<text font-size="1.9" x="235.8" y="68.5">0</text>
<g font-size="1.6" fill="#000080">
<text x="74.7" y="15.7">MOLEX 172298-8116</text>
<text x="80.1" y="13.9">J2</text>
<text x="213.4" y="15.7">J1</text>
<text x="229.4" y="22.8">VG1</text>
<text x="206.3" y="29.9">MOLEX 39-29-9089</text>
<text x="74.7" y="44.1">MOLEX 172298-8116</text>
<text x="80.1" y="42.3">J3</text>
<text x="195.6" y="46.8">VG3</text>
<text x="219.8" y="45.9">VG2</text>
<text x="211.6" y="53">J4</text>
<text x="217" y="53">MOLEX 39-29-9069</text>
<text x="227.6" y="57.4">VG4</text>
<text x="205.6" y="65.4">C1</text>
<text x="205.6" y="67.6">220nF</text>
<text x="74.7" y="83.2">MOLEX 172298-8116</text>
<text x="80.1" y="81.4">J5</text>
<text x="213.4" y="83.2">J14</text>
<text x="206.3" y="97.4">MOLEX 172298-1108</text>
<text x="186.7" y="115.2">F1</text>
<text x="209.8" y="115.2">F2</text>
<text x="236.5" y="115.2">F3</text>
<text x="81.1" y="125.9">J6</text>
<text x="77" y="127.8">DF11-10DP-2DSA</text>
<text x="185" y="131.2">C2</text>
<text x="198.3" y="130.9">TVS1</text>
<text x="208.1" y="131.2">C3</text>
<text x="221.4" y="130.9">TVS2</text>
<text x="234.7" y="131.2">C4</text>
<text x="248.1" y="130.9">TVS3</text>
<text x="185" y="133">33nF</text>
<text x="197.4" y="133">SMBJ30A</text>
<text x="208.1" y="133">33nF</text>
<text x="220.5" y="133">SMBJ30A</text>
<text x="234.7" y="133">33nF</text>
<text x="247.2" y="133">SMBJ30A</text>
<text x="78.3" y="149">MOLEX 39-29-3026</text>
<text x="81.1" y="147.2">J7</text>
<text x="186.7" y="147.2">F4</text>
<text x="211.6" y="147.2">F5</text>
<text x="236.5" y="147.2">F6</text>
<text x="185" y="163.2">C5</text>
<text x="185" y="165">33nF</text>
<text x="197.4" y="165">SMBJ30A</text>
<text x="198.3" y="162.9">TVS4</text>
<text x="209.8" y="163.2">C6</text>
<text x="209.8" y="165">33nF</text>
<text x="222.3" y="165">SMBJ30A</text>
<text x="223.2" y="162.9">TVS5</text>
<text x="234.7" y="163.2">C7</text>
<text x="234.7" y="165">33nF</text>
<text x="247.2" y="165">SMBJ30A</text>
<text x="248.1" y="162.9">TVS6</text>
</g>
<g font-size="1.6" fill="#f00">
<text x="30.1" y="20.1">CONN_EMERGENCY_A</text>
<text x="66.2" y="20.8">emrg_a</text>
<text x="66.2" y="22.6">emrg_a1</text>
<text x="92.8" y="19">emrg_a</text>
<text x="92.8" y="22.6">emrg_b</text>
<text x="92.8" y="20.8">emrg_a1</text>
<text x="186.7" y="20.1">BATTERY1_P</text>
<text x="186.7" y="23.7">BATTERY2_P</text>
<text x="229.6" y="20.1">BATTERY1_N</text>
<text x="29.9" y="27.1">CONN_MOT_SAFE_JP24</text>
<text x="64.4" y="27.9">motsafe_a</text>
<text x="64.4" y="29.7">motsafe_a1</text>
<text x="66.2" y="24.3">emrg_b</text>
<text x="92.8" y="26.1">motsafe_a</text>
<text x="92.8" y="29.7">motsafe_b</text>
<text x="92.8" y="27.9">motsafe_a1</text>
<text x="113.3" y="25.4">CONN_EMERGENCY_B</text>
<text x="234.9" y="25.4">BATTERY2_N</text>
<text x="64.4" y="31.5">motsafe_b</text>
<text x="112.9" y="32.4">CONN_MOT_SAFE_SW_GND</text>
<text x="25.7" y="48.6">CONN_CLOSE_DOOR_JP24</text>
<text x="29.2" y="50.3">CONN_ENA_BATT_JP24</text>
<text x="29.2" y="52.1">CONN_XRAY_BUT_JP24</text>
<text x="30.4" y="53.7">CONN_XRAY_LED_24V</text>
<text x="114.4" y="53.7">CONN_XRAY_LED_GND</text>
<text x="175.2" y="50.3">MEASURE_VACDC</text>
<text x="27.4" y="57.4">CONN_C_ARM_PEDAL_UP</text>
<text x="28.8" y="59.1">CONN_BUT_PWRON_JP24</text>
<text x="29.2" y="55.7">CONN_CMP_PEDAL_UP</text>
<text x="113.8" y="55.7">CONN_CMP_PEDAL_DWN</text>
<text x="114.7" y="59.1">CONN_BUT_PWRON_JP0</text>
<text x="115.3" y="57.4">CONN_C_ARM_PEDAL_DWN</text>
<text x="33.7" y="60.8">CONN_GEMMA_LED</text>
<text x="114.2" y="60.8">CONN_GEMMA_GND</text>
<text x="34.5" y="87.7">CONN_BODY_CCW</text>
<text x="34.5" y="89.4">CONN_BODY_CW</text>
<text x="108.7" y="89.4">CONN_TELERUTTORE_GND</text>
<text x="109.6" y="87.7">CONN_TELERUTTORE_24V</text>
<text x="28.8" y="94.6">CONN_BUT_PWRON_JP24</text>
<text x="29.2" y="93">CONN_XRAY_BUT_JP24</text>
<text x="109" y="91.1">CONN_MOT_SAFE_ENA_24V</text>
<text x="28.5" y="98.2">CONN_XRAY_LAMP1_24V</text>
<text x="28.5" y="99.9">CONN_XRAY_LAMP2_24V</text>
<text x="28.8" y="96.4">CONN_BUT_PWRON_JP0</text>
<text x="108.8" y="96.4">CONN_GEMMA_LED</text>
<text x="108.8" y="98.2">CONN_GEMMA_GND</text>
<text x="47.9" y="133.7">_CONN_MOT_48V_DISABLE_A</text>
<text x="55.5" y="137.3">CONN_MOT_48VOK</text>
<text x="91.3" y="133.7">_CONN_MOT_48V_DISABLE_B</text>
<text x="91.8" y="137.3">CONN_MOT_48VOK_GND</text>
<text x="47.9" y="153.3">CONN_MOT_48V_DISABLE_A</text>
<text x="47.9" y="155.1">CONN_MOT_48V_DISABLE_B</text>
</g>
<g font-size="1.6">
<text x="76.2" y="19.2">1</text>
<text x="76.2" y="22.7">3</text>
<text x="76.2" y="21">2</text>
<text x="86.6" y="19.2">9</text>
<text x="86.6" y="22.7">11</text>
<text x="86.6" y="21">10</text>
<text x="207.7" y="19.2">1</text>
<text x="207.7" y="22.7">3</text>
<text x="207.7" y="21">2</text>
<text x="218.2" y="19.2">5</text>
<text x="218.2" y="22.7">7</text>
<text x="218.2" y="21">6</text>
<text x="76.2" y="26.3">5</text>
<text x="76.2" y="29.8">7</text>
<text x="76.2" y="24.5">4</text>
<text x="76.2" y="28.1">6</text>
<text x="86.6" y="26.3">13</text>
<text x="86.6" y="29.8">15</text>
<text x="86.6" y="24.5">12</text>
<text x="86.6" y="28.1">14</text>
<text x="207.7" y="24.5">4</text>
<text x="218.2" y="24.5">8</text>
<text x="76.2" y="31.6">8</text>
<text x="86.6" y="31.6">16</text>
<text x="224.1" y="31.7">GND_PWR</text>
<text x="213.4" y="40.6">V_ACDC</text>
<text x="76.2" y="47.6">1</text>
<text x="86.6" y="47.6">9</text>
<text x="199.2" y="42.3">V_ACDC_INPUT</text>
<text x="76.2" y="51.2">3</text>
<text x="76.2" y="49.4">2</text>
<text x="76.2" y="53">4</text>
<text x="86.6" y="51.2">11</text>
<text x="86.6" y="49.4">10</text>
<text x="86.6" y="53">12</text>
<text x="76.2" y="54.7">5</text>
<text x="76.2" y="58.3">7</text>
<text x="76.2" y="56.5">6</text>
<text x="86.6" y="54.7">13</text>
<text x="86.6" y="58.3">15</text>
<text x="86.6" y="56.5">14</text>
<text x="207.7" y="56.5">1</text>
<text x="207.7" y="58.3">2</text>
<text x="218.2" y="58.3">5</text>
<text x="218.2" y="56.5">4</text>
<text x="76.2" y="60.1">8</text>
<text x="86.6" y="60.1">16</text>
<text x="207.7" y="60.1">3</text>
<text x="218.2" y="60.1">6</text>
<text x="92.5" y="67.2">GND_PWR</text>
<text x="218.7" y="69">GND_PWR</text>
<text x="76.2" y="86.7">1</text>
<text x="76.2" y="88.5">2</text>
<text x="86.6" y="86.7">9</text>
<text x="86.6" y="88.5">10</text>
<text x="207.7" y="86.7">1</text>
<text x="207.7" y="88.5">2</text>
<text x="218.2" y="86.7">5</text>
<text x="218.2" y="88.5">6</text>
<text x="76.2" y="90.3">3</text>
<text x="76.2" y="93.9">5</text>
<text x="76.2" y="92.1">4</text>
<text x="76.2" y="95.6">6</text>
<text x="86.6" y="90.3">11</text>
<text x="86.6" y="93.9">13</text>
<text x="86.6" y="92.1">12</text>
<text x="86.6" y="95.6">14</text>
<text x="207.7" y="90.3">3</text>
<text x="207.7" y="92.1">4</text>
<text x="218.2" y="90.3">7</text>
<text x="218.2" y="92.1">8</text>
<text x="76.2" y="97.4">7</text>
<text x="76.2" y="99.2">8</text>
<text x="86.6" y="97.4">15</text>
<text x="86.6" y="99.2">16</text>
<text x="188.2" y="103.3">V_DEVICE</text>
<text x="224.1" y="102.8">GND_PWR</text>
<text x="57.5" y="108.1">GND_PWR</text>
<text x="89.5" y="108.1">GND_PWR</text>
<text x="67.6" y="122.1">Enable Alimentatore Motorizzazione</text>
<text x="77.9" y="131.2">1</text>
<text x="84.8" y="131.2">2</text>
<text x="77.9" y="133">3</text>
<text x="77.9" y="134.7">5</text>
<text x="77.9" y="136.5">7</text>
<text x="84.8" y="133">4</text>
<text x="84.8" y="134.7">6</text>
<text x="84.8" y="136.5">8</text>
<text x="77.9" y="138.3">9</text>
<text x="84.8" y="138.3">10</text>
<text x="189.1" y="141.9">GND_PWR</text>
<text x="212.2" y="141.9">GND_PWR</text>
<text x="238.8" y="141.9">GND_PWR</text>
<text x="77.9" y="152.5">1</text>
<text x="77.9" y="154.3">2</text>
<text x="189.1" y="173.9">GND_PWR</text>
<text x="214" y="173.9">GND_PWR</text>
<text x="238.8" y="173.9">GND_PWR</text>
<text x="228.2" y="195.1">Title</text>
<text x="235.3" y="196.8">CONNETTORI</text>
<text x="228.2" y="200.4">Size</text>
<text x="230" y="202.2">A3</text>
<text x="235.3" y="200.4">Document Number</text>
<text x="235.3" y="202.2">PCB\22-301-0</text>
<text x="286.9" y="200.4">Rev</text>
<text x="288.6" y="202.2">00</text>
<text x="228.2" y="205.7">Date:</text>
<text x="237.4" y="205.7">Monday, September 05, 2022</text>
<text x="263.7" y="205.7">Sheet</text>
<text x="272.6" y="205.7">5</text>
<text x="278" y="205.7">of</text>
<text x="283.3" y="205.7">14</text>
</g>
<g font-size="1.6" fill="#00f">
<text x="188.8" y="119.3">3.5</text>
<text x="189.4" y="116.8">10</text>
<text x="212" y="119.3">3.5</text>
<text x="212.5" y="116.8">10</text>
<text x="238.6" y="119.3">3.5</text>
<text x="239.2" y="116.8">10</text>
<text x="189.4" y="148.8">10</text>
<text x="214.3" y="148.8">10</text>
<text x="239.2" y="148.8">10</text>
<text x="188.8" y="151.3">3.5</text>
<text x="213.7" y="151.3">3.5</text>
<text x="238.6" y="151.3">3.5</text>
</g>
<g font-size="1.3">
<text x="16.3" y="1.3">10</text>
<text x="45.3" y="1.3">9</text>
<text x="74.3" y="1.3">8</text>
<text x="103.4" y="1.3">7</text>
<text x="132.4" y="1.3">6</text>
<text x="161.5" y="1.3">5</text>
<text x="190.5" y="1.3">4</text>
<text x="219.5" y="1.3">3</text>
<text x="248.6" y="1.3">2</text>
<text x="277.6" y="1.3">1</text>
<text x=".5" y="23.3">E</text>
<text x="292.7" y="23.3">E</text>
<text x=".5" y="64.2">D</text>
<text x="292.7" y="64.2">D</text>
<text x=".5" y="105">C</text>
<text x="292.7" y="105">C</text>
<text x=".5" y="145.9">B</text>
<text x="292.7" y="145.9">B</text>
<text x=".5" y="186.7">A</text>
<text x="292.7" y="186.7">A</text>
<text x="16.3" y="207.4">10</text>
<text x="45.3" y="207.4">9</text>
<text x="74.3" y="207.4">8</text>
<text x="103.4" y="207.4">7</text>
<text x="132.4" y="207.4">6</text>
<text x="161.5" y="207.4">5</text>
<text x="190.5" y="207.4">4</text>
<text x="219.5" y="207.4">3</text>
<text x="248.6" y="207.4">2</text>
<text x="277.6" y="207.4">1</text>
</g>
</svg>
